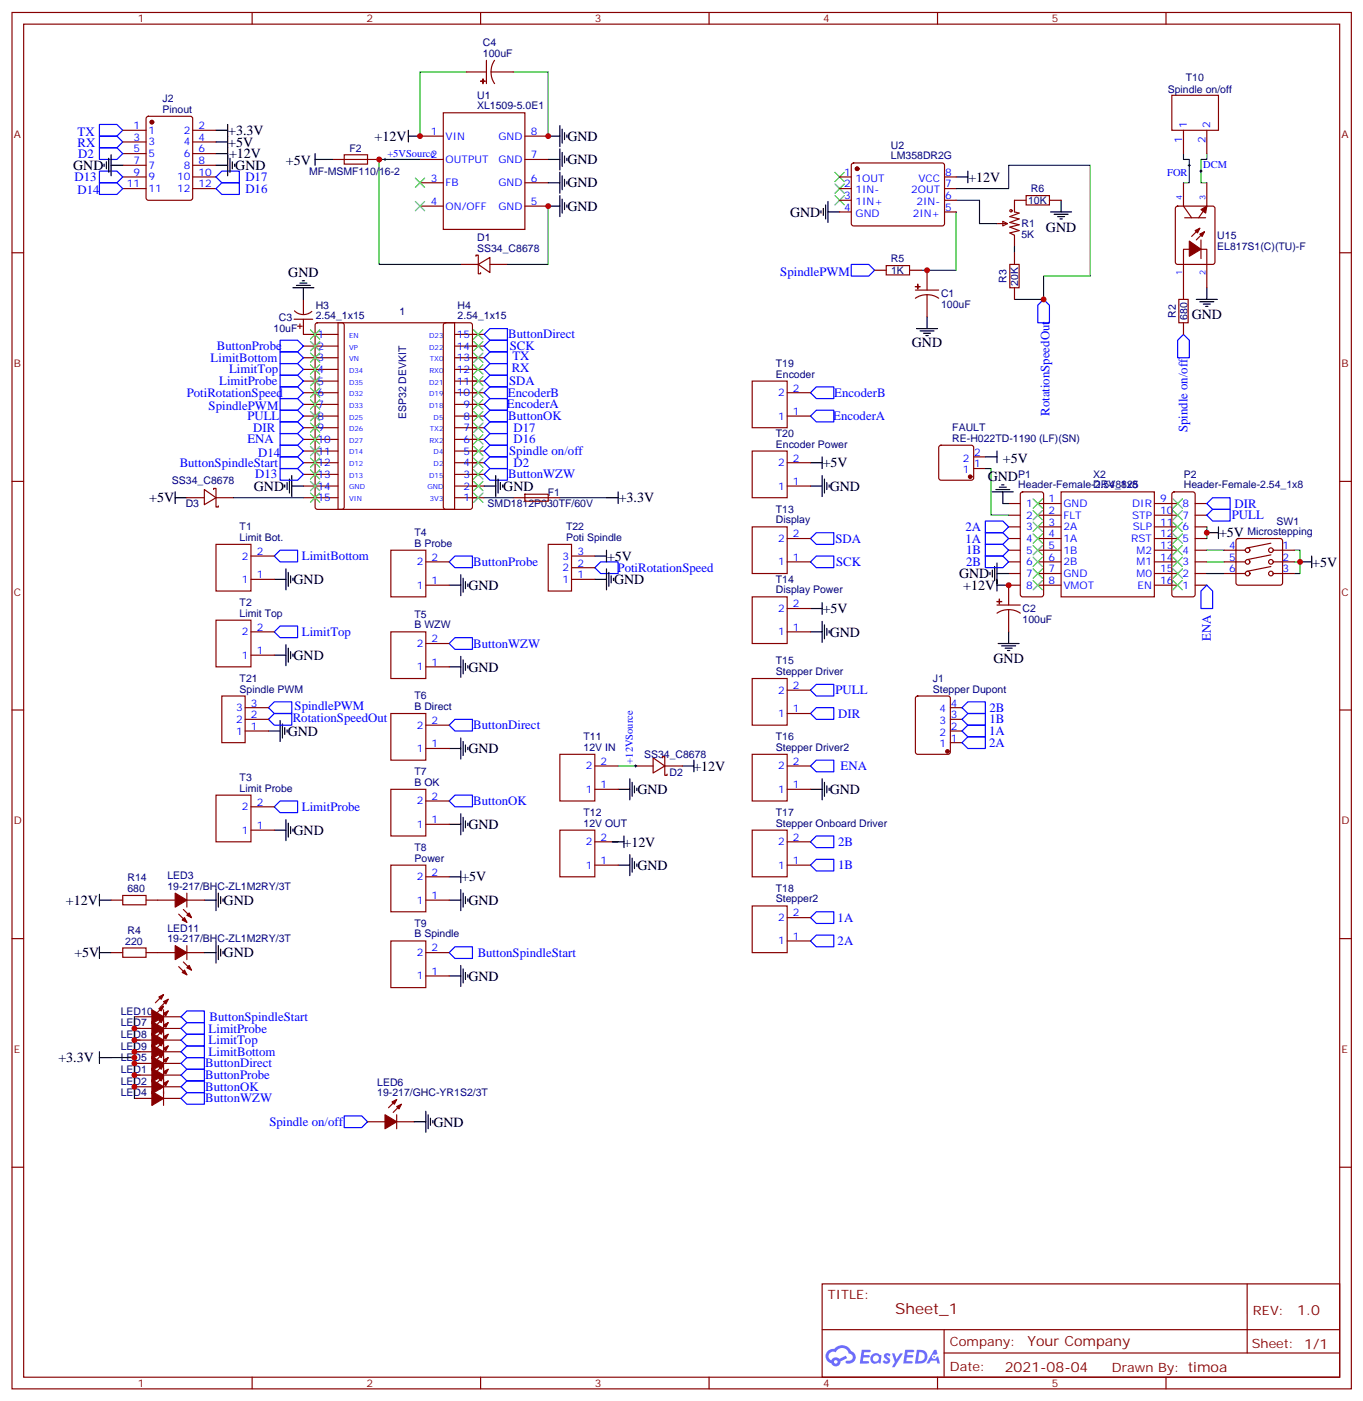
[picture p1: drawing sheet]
<svg xmlns="http://www.w3.org/2000/svg" width="413mm" height="424mm" viewBox="0 0 413 424" stroke-linecap="round" stroke-linejoin="round" font-family="sans-serif">
<g fill="none" stroke="#870000" stroke-width=".35">
<path d="M3.6 3.8h405.4v416.3h-405.4zM7.2 7.3h398.2v409.2h-398.2zM76.3 3.8v3.5M145.5 3.8v3.5M214.6 3.8v3.5M283.7 3.8v3.5M352.9 3.8v3.5M3.6 76.4h3.6M405.4 76.4h3.6M3.6 145.6h3.6M405.4 145.6h3.6M3.6 214.7h3.6"/>
<path d="M405.4 214.7h3.6M3.6 283.9h3.6M405.4 283.9h3.6M3.6 353h3.6M405.4 353h3.6M248.8 388.3h156.6v28.2h-156.6zM377.4 388.3v20.9M76.3 416.5v3.6M145.5 416.5v3.6M214.6 416.5v3.6M248.8 402.1h156.5M283.7 416.5v3.6"/>
<path d="M285.7 409.2h119.6M285.7 402.1v14.2M352.9 416.5v3.6"/>
</g>
<g fill="#5487ff">
<path d="M267.8 409.5a1.22 1.22 0 0 1 1.7 .2l-.4 .6a.47 .47 0 0 0-.3-.4 .47 .47 0 0 0-.5 .2l.2 .2a1.14 1.14 0 0 1 .7 1.8 1.14 1.14 0 0 1-1.9 0l-.2-.2 .5-.6 .7 .5a.29 .29 0 0 0 .4-.3 .29 .29 0 0 0-.3-.3 1.04 1.04 0 0 1-.6-1.7z"/>
<path d="M260.8 408.2h2.4l.3 .2-.1 .5-1.9 .1-.1 .8h1.5l.4 .4-.4 .4h-1.6l-.2 1.1h1.8l.1 .3-.1 .3-2.7 .1z"/>
<path d="M274 408.2h2.3l.3 .2-.1 .5-1.8 .1-.1 .8h1.5l.3 .4-.4 .4h-1.6l-.1 1.1h1.7l.2 .3-.2 .3-2.6 .1z"/>
<path d="M282.7 408.2h.7l.3 1.3-.6 .3a.69 .69 0 0 0-1 .3 .69 .69 0 0 0 .5 .9 .69 .69 0 0 0 .8-.6l.5-.2 .6 2.2h-.8l-.2-.9h-1.8l-.5 .9h-.8z"/>
<path d="M269.9 409.3h.8l.6 1.8 1.1-1.8h.9l-2.6 4.2h-.8l.9-1.5z"/>
<path d="M277.5 408.2l-.6 4.2h1.3a2.11 2.11 0 0 0 2.5-2.1 2.11 2.11 0 0 0-2.5-2.1zM278.2 409a1.43 1.43 0 0 1 1.6 1.6 1.43 1.43 0 0 1-2 1.1z"/>
<path d="M263.8 409.9a1.54 1.54 0 0 0-.1 2.1 1.54 1.54 0 0 0 2.2 .1l.6 .3 .3-2.3-.2-.3h-.4a1.49 1.49 0 0 0-2.4 .1zM264.1 410.9a.94 .94 0 0 1 1.8 0 .94 .94 0 0 1-1.8 0z"/>
<path d="M250.5 408.6a2.18 2.18 0 0 0 1.1 3.7 1.44 1.44 0 0 0 1.6 .9 1.44 1.44 0 0 0 1.2-1.4l2-1-.5-.8-1.9 1a1.47 1.47 0 0 0-2.4 .4 1.39 1.39 0 0 1-.7-1.9 1.39 1.39 0 0 1 2-.5 2.12 2.12 0 0 1 2.2-1.3 2.12 2.12 0 0 1 1.9 1.7 1.14 1.14 0 0 1 1.1 1.4 1.14 1.14 0 0 1-1.7 .7 .43 .43 0 0 0-.5 .4 .43 .43 0 0 0 .4 .5 1.98 1.98 0 0 0 2.5-1.2 1.98 1.98 0 0 0-1.2-2.6 3.1 3.1 0 0 0-5.3-.6l-.9 .1zM252.4 411.9a.55 .55 0 0 1 1.1 0 .55 .55 0 0 1-1.1 0z"/>
<circle cx="282.7" cy="410.3" r=".26"/>
</g>
<g fill="none" stroke="#000" stroke-width=".35">
<path d="M65.4 39.4h3.5M68.9 37.6v15.6M123.6 39.4v3.5M169.4 38v6.3M170.1 39.1v4.2M31.5 49.6v.7M32.2 48.9v2.1M32.9 47.9v4.2M33.6 50h3.5M33.6 46.8v6.4M65.4 42.9h3.5M65.4 46.5h3.5"/>
<path d="M65.4 50h3.5M69.6 47.9v4.2M70.3 48.9v2.1M71 49.6v.7M95.4 48.2h3.5M95.4 46.5v3.5M123.6 41.2h3.5M165.9 41.2h3.5M165.9 48.2h3.5M165.9 55.3h3.5M169.4 45v6.4M169.4 52.1v6.4"/>
<path d="M169.4 59.2v6.3M170.1 46.1v4.2M170.1 53.2v4.2M170.9 40.1v2.1M170.9 47.2v2.1M170.9 54.2v2.1M171.6 40.8v.7M171.6 47.9v.7M171.6 54.9v.7M289.4 53.5h3.5M292.9 51.8v3.5M165.9 62.3h3.5"/>
<path d="M170.1 60.2v4.3M170.9 61.3v2.1M171.6 62v.7M248.5 63.7v.8M249.2 63v2.2M249.9 62v4.2M250.6 64.1h3.5M250.6 60.9v6.4M318 64.1h6.3M319 64.8h4.3M320.1 65.5h2.1M320.8 66.2h.7"/>
<path d="M321.1 60.6v3.5M88.7 87h6.3M89.7 86.3h4.2M90.8 85.6h2.1M91.5 84.9h.7M91.8 87v3.6M277.4 99.4h6.3M280.6 95.8v3.6M362.1 90.6h6.3M363.1 91.3h4.2M364.2 92h2.1M364.9 92.7h.7"/>
<path d="M365.2 87v3.6M278.4 100.1h4.3M279.5 100.8h2.1M280.2 101.5h.7M245.3 139.9h3.5M248.8 138.2v3.5M298.2 138.2h3.5M301.7 136.4v3.5M53 150.5h3.6M53 148.8v3.5M86.2 146.6v.8M86.9 145.9v2.2"/>
<path d="M87.6 144.9v4.2M88.3 147h3.5M88.3 143.8v6.4M146.5 147h3.5M150 143.8v6.4M150.7 144.9v4.2M151.4 145.9v2.2M152.2 146.6v.8M183.6 150.5h3.5M187.1 148.8v3.5M245.3 147h3.5M248.8 143.8v6.4"/>
<path d="M249.5 144.9v4.2M250.2 145.9v2.2M250.9 146.6v.8M300.3 148.8h6.4M301.4 148.1h4.2M302.4 147.4h2.2M303.1 146.6h.7M303.5 148.8v3.5M368.8 159.3v3.6M83 175.2h3.5M86.5 172v6.4M87.2 173.1v4.2"/>
<path d="M87.9 174.2v2.1M88.7 174.9v.7M135.9 177h3.6M139.5 173.8v6.4M140.2 174.9v4.2M140.9 175.9v2.1M141.6 176.6v.7M180 175.2h3.6M180 168.2h3.6M183.6 166.4v3.5M183.6 172v6.4M184.3 173.1v4.2"/>
<path d="M185 174.2v2.1M185.7 174.9v.7M299.6 173.1v.7M300.3 172.4v2.1M301 171.3v4.3M301.7 173.5h3.6M301.7 170.3v8.5M301.7 177h3.6M365.2 161.1h3.6M393.5 169.9h3.5M397 168.2v3.5M83 198.2h3.5"/>
<path d="M86.5 195v6.3M87.2 196v4.3M87.9 197.1v2.1M88.7 197.8v.7M139.5 198.5v6.4M140.2 199.6v4.2M245.3 191.1h3.5M245.3 184h3.5M248.8 182.3v3.5M248.8 187.9v6.4M249.5 189v4.2M250.2 190v2.2"/>
<path d="M250.9 190.7v.8M302.1 194.6h6.3M303.1 195.3h4.3M304.2 196h2.1M304.9 196.7h.7M305.3 191.1v3.5M84.8 217.9v6.4M85.5 219v4.2M135.9 201.7h3.6M140.9 200.6v2.1M141.6 201.3v.7M81.2 221.1h3.6"/>
<path d="M86.2 220v2.1M86.9 220.7v.7M135.9 226.4h3.6M139.5 223.2v6.4M140.2 224.3v4.2M140.9 225.3v2.1M141.6 226v.7M187.1 238.7h3.5M190.6 235.5v6.4M191.3 236.6v4.2M192 237.7v2.1M192.7 238.4v.7"/>
<path d="M206.5 231.7h3.5M210 229.9v3.5M245.3 238.7h3.5M248.8 235.5v6.4M249.5 236.6v4.2M250.2 237.7v2.1M250.9 238.4v.7M83 251.1h3.5M86.5 247.9v6.3M87.2 249v4.2M87.9 250v2.1M88.7 250.7v.7"/>
<path d="M135.9 249.3h3.6M139.5 246.1v6.4M140.2 247.2v4.2M140.9 248.2v2.2M141.6 249v.7M185.3 254.6h3.5M188.8 252.8v3.6M190.6 258.5v6.3M191.3 259.5v4.3M30.1 272.2h3.5M30.1 270.5v3.5M61.8 272.2h3.6"/>
<path d="M65.4 269.1v6.3M66.1 270.1v4.3M66.8 271.2v2.1M67.5 271.9v.7M135.9 272.2h3.6M135.9 265.2h3.6M139.5 263.4v3.5M139.5 269.1v6.3M140.2 270.1v4.3M140.9 271.2v2.1M141.6 271.9v.7M187.1 261.7h3.5"/>
<path d="M192 260.6v2.1M192.7 261.3v.7M30.1 286.3v3.6M30.1 288.1h3.5M61.8 288.1h3.6M65.4 284.9v6.4M66.1 286v4.2M66.8 287.1v2.1M67.5 287.8v.7M135.9 295.2h3.6M139.5 292v6.3M140.2 293.1v4.2"/>
<path d="M140.9 294.1v2.1M141.6 294.8v.7M30.1 318.1v3.5M30.1 319.9h3.5M125.3 339.3h3.6M128.9 336.1v6.3M129.6 337.1v4.3M130.3 338.2v2.1M131 338.9v.7"/>
</g>
<g fill="none" stroke="#870000" stroke-width=".35">
<path d="M147.2 18.2v7.1M149.7 18.2l-.8 1.7-.3 1.9M37.1 39.4h7.1M44.4 35.4l.5-.2h12.7l.7 .4v24.3l-.4 .6-13 .1-.6-.5-.1-24.2zM58.3 39.4h7.1M134.2 34.1h24.7v35.3h-24.7zM141.2 21.8h6M148.6 21.8l.3 1.8 .8 1.7M148.6 21.8h6.7M354.6 28.8h14.2v10.6h-14.2zM358.2 39.4v7.1M365.2 39.4v7.1"/>
<path d="M37.1 42.9h7.1M37.1 46.5h7.1M37.1 50h7.1M37.1 53.5h7.1M37.1 57h7.1M58.3 42.9h7.1M58.3 46.5h7.1M58.3 50h7.1M58.3 53.5h7.1M58.3 57h7.1M100.6 48.2h14.2M104.2 46.8h7v2.8h-7z"/>
<path d="M127.1 41.2h7.1M127.1 48.2h7.1M127.1 55.3h7.1M158.9 41.2h7M158.9 48.2h7M158.9 55.3h7M254.1 53.5h3.5M254.1 57h3.5M257.9 49.5l.4-.2h27.1l.5 .7-.1 17.9-.6 .4h-27.1l-.5-.7v-17.6zM285.9 53.5h3.5M285.9 57h3.5M310.6 59.2h7v2.8h-7z"/>
<path d="M358.2 55.3v7l2.4 3.6M365.2 55.3v7l-2.4 3.6M127.1 62.3h7.1M139.5 80h5.2M144 77.5v-.3h.7v2.8M144.7 80l3.6-2.1v4.5zM144.7 80v2.8h.8v-.4M148.3 80h5.3M158.9 62.3h7M254.1 60.6h3.5M254.1 64.1h3.5M285.9 60.6h3.5"/>
<path d="M285.9 64.1h3.5M301.7 67.6h3.2M303.5 66.9l1.4 .7-1.4 .7zM305.6 80h2.8v7h-2.8zM307 76.4v3.6M310.6 60.6h-3.6v3.5l1.4 .4-2.8 1 2.8 .7-2.8 1.1 2.8 .7-2.8 .7 2.8 1-2.8 .7 1.4 .8v3.5M317.6 60.6h3.5M355.9 62.5l.5-.2h10.6l.6 .5 .1 16.5-.5 .6-10.8 .1-.6-.5-.1-16.5zM358.5 65.9h6.4M363.1 69l-2.5 2.5M363.5 72.6v5.6M364.5 70.1l-2.4 2.5"/>
<path d="M89 96.6h5.7M89.1 94a3.8 3.8 0 0 0 5.3 .2M90.1 98.7h1.4M90.8 98v1.4M91.8 96.6v4.5h10.5M91.8 90.6v4.5M95.6 97.8l.5-.2h7.4l.5 .2 .2 .5v55.1l-.3 .5-.4 .2h-7.4l-.5-.3-.2-.4v-55.1zM102.3 97.6h35.3v56.5h-35.3zM134.4 97.8l.5-.2h7.4l.5 .2 .2 .5v55.1l-.3 .5-.4 .2h-7.4l-.5-.3-.2-.4v-55.1zM264.7 81.7h3.5M268.2 80.3h7.1v2.8h-7.1zM275.3 81.7h3.5"/>
<path d="M277 87.7h7.1M280.6 89.1l1.8 .3 1.7 .8M280.6 89.1l-1.9 .3-1.7 .8M280.6 81.7v6M280.6 89.1v6.7M307 87v3.6M356.8 90.6h2.8v7h-2.8zM358.2 97.6v3.5M365.2 87v-11.6h-7v15.2M91.8 104.7h10.5M91.8 108.2h10.5M91.8 111.7h10.5"/>
<path d="M91.8 115.3h10.5M91.8 118.8h10.5M137.8 101.1h8.7M137.8 104.7h8.7M137.8 108.2h8.7M137.8 111.7h8.7M137.8 115.3h8.7M137.8 118.8h8.7M227.6 115.3h10.6v14.1h-10.6zM238.2 118.8h7.1M91.8 122.3h10.5M91.8 125.8h10.5"/>
<path d="M91.8 129.4h10.5M91.8 132.9h10.5M91.8 136.4h10.5M91.8 139.9h10.5M137.8 122.3h8.7M137.8 125.8h8.7M137.8 129.4h8.7M137.8 132.9h8.7M137.8 136.4h8.7M137.8 139.9h8.7M227.6 136.4h10.6v14.1h-10.6zM238.2 125.8h7.1"/>
<path d="M238.2 139.9h7.1M284.3 134.9l.5-.2h9.2l.5 .2 .2 .5v9.1l-.3 .5-.4 .2h-9.2l-.5-.2-.2-.5v-9.1zM294.7 138.2h3.5M56.6 150.5h5.2M61.8 148.1l3.6 2.4-3.6 2.1zM64.7 148.1v-.4h.7v2.8M65.4 150.5v2.9h.7v-.4M65.4 150.5h5.3M91.8 143.5h10.5M91.8 147h10.5M91.8 150.5h10.5M137.8 143.5h8.7"/>
<path d="M137.8 147h8.7M137.8 150.5h8.7M155.3 150.5h14.1M158.9 149.5h7v2.1h-7zM227.6 159.3h10.6v14.2h-10.6zM238.2 147h7.1M294.7 141.7h3.5M305.3 152.3h3.5M305.3 155.8h3.5M305.3 159.3h3.5M309 149l.5-.2h5.6l.5 .2 .2 .5v30.3l-.2 .5-.5 .2h-5.6l-.5-.2-.2-.5v-30.3zM314.1 152.3h7"/>
<path d="M314.1 155.8h7M314.1 159.3h7M321.1 148.8h28.3v31.7h-28.3zM349.4 152.3h7M349.4 155.8h7M349.4 159.3h7M354.9 149l.5-.2h5.6l.5 .2 .2 .5v30.3l-.2 .5-.5 .2h-5.6l-.5-.2-.3-.5v-30.3zM361.7 152.3h3.5M361.7 155.8h3.5M361.7 159.3h3.5M65.4 164.6h10.6v14.2h-10.6zM76 175.2h7"/>
<path d="M76 168.2h7M118.3 166.4h10.6v14.1h-10.6zM128.9 169.9h7M128.9 177h7M165.9 164.6h7.1v14.2h-7.1zM173 175.2h7M173 168.2h7M173 171.7h7M238.2 162.9h7.1M238.2 169.9h7.1M305.3 162.9h3.5M305.3 166.4h3.5"/>
<path d="M305.3 169.9h3.5M305.3 173.5h3.5M308.8 177h-3.5v6M314.1 162.9h7M314.1 166.4h7M314.1 169.9h7M314.1 173.5h7M314.1 177h7M349.4 162.9h7M349.4 166.4h7M349.4 169.9h7M349.4 173.5h7"/>
<path d="M349.4 177h7M361.7 162.9h3.5M361.7 166.4h3.5M361.7 169.9h3.5M361.7 173.5h3.5M361.7 177h3.5M370.5 166.4h6.4M370.5 169.9h6.4M370.5 173.5h6.4M374.3 163.1l.5-.2h12.7l.5 .2 .2 .5v12.7l-.3 .5-.4 .2h-12.7l-.5-.2-.2-.5v-12.7zM384.6 171.3l-7 1.5M384.6 167.8l-7 1.4"/>
<path d="M384.6 164.3l-7 1.4M385.3 166.4h6.4M385.3 169.9h6.4M385.3 173.5h6.4M65.4 187.6h10.6v14.1h-10.6zM76 198.2h7M76 191.1h7M118.3 191.1h10.6v14.1h-10.6zM128.9 194.6h7M227.6 180.5h10.6v14.1h-10.6zM238.2 191.1h7.1M238.2 184h7.1"/>
<path d="M301.7 183h7.1M305.3 184.4l1.8 .2 1.7 .9M305.3 184.4l-1.9 .2-1.7 .9M305.3 184.4v6.7M67.1 210.5h7.1v14.1h-7.1zM74.2 217.6h7M74.2 214h7M118.3 215.8h10.6v14.1h-10.6zM128.9 201.7h7M128.9 219.3h7M227.6 205.2h10.6v14.1h-10.6zM238.2 215.8h7.1"/>
<path d="M238.2 208.7h7.1M277.3 210.7l.4-.2h9.2l.7 .4v16.5l-.4 .7h-9.5l-.6-.4-.1-16.5zM287.6 217.6h3.5M287.6 214h3.5M74.2 221.1h7M118.3 238.7h10.6v14.1h-10.6zM128.9 226.4h7M169.4 228.1h10.6v14.2h-10.6zM180 231.7h7.1M180 238.7h7.1M192.4 231.7h5.3M197.7 229.2l3.5 2.5-3.5 2.1z"/>
<path d="M200.5 229.2v-.4h.7v2.9M201.2 231.7v2.8h.7v-.4M201.2 231.7h5.3M227.6 228.1h10.6v14.2h-10.6zM238.2 231.7h7.1M238.2 238.7h7.1M287.6 224.6h3.5M287.6 221.1h3.5M65.4 240.5h10.6v14.1h-10.6zM76 251.1h7M76 244h7M128.9 249.3h7"/>
<path d="M128.9 242.3h7M169.4 251.1h10.6v14.1h-10.6zM180 254.6h7.1M227.6 251.1h10.6v14.1h-10.6zM238.2 254.6h7.1M33.6 272.2h3.5M37.1 270.8h7.1v2.8h-7.1zM44.2 272.2h8.8M54.1 276.5l2.5 2.4M55.5 275.1l2.5 2.4M56.6 272.2h5.2M56.6 270.1v4.3"/>
<path d="M118.3 261.7h10.6v14.1h-10.6zM128.9 272.2h7M128.9 265.2h7M180 261.7h7.1M227.6 274h10.6v14.1h-10.6zM238.2 261.7h7.1M238.2 277.5h7.1M33.6 288.1h3.5M37.1 286.7h7.1v2.8h-7.1zM44.2 288.1h8.8M54.1 292.3l2.5 2.5M55.5 290.9l2.5 2.5"/>
<path d="M56.6 286v4.2M56.6 288.1h5.2M118.3 284.6h10.6v14.1h-10.6zM128.9 288.1h7M128.9 295.2h7M238.2 284.6h7.1M40.7 318.1h5.3M40.7 314.6h5.3M40.7 311h5.3M40.7 307.5h5.3M49.5 318.5l-2.5 2.4M49.5 305.4v28.9"/>
<path d="M49.5 314.9l-2.5 2.5M49.5 318.1h5.3M49.5 311.4l-2.5 2.5M49.5 314.6h5.3M49.5 307.9l-2.5 2.4M49.5 311h5.3M49.5 304.3l-2.5 2.5M49.5 307.5h5.3M49.5 300.8l-2.5 2.5M50.9 319.9l-2.5 2.4M50.9 316.3l-2.5 2.5M50.9 312.8l-2.5 2.5"/>
<path d="M50.9 309.3l-2.5 2.4M50.9 305.8l-2.5 2.4M50.9 302.2l-2.5 2.5M40.7 325.2h5.3M40.7 321.6h5.3M40.7 332.2h5.3M40.7 328.7h5.3M49.5 325.2h5.3M49.5 321.6h5.3M49.5 332.2h5.3M49.5 325.5l-2.5 2.5M49.5 328.7h5.3"/>
<path d="M49.5 322l-2.5 2.4M50.9 326.9l-2.5 2.5M50.9 323.4l-2.5 2.5M111.2 339.3h5.3M120.1 339.3h5.2M120.1 332.6l-2.5 2.4M120.1 337.1v4.3M121.5 334l-2.5 2.4"/>
<circle cx="306" cy="63.7" r=".35"/>
<circle cx="377.6" cy="169.9" r=".71"/>
<circle cx="377.6" cy="173.5" r=".71"/>
<circle cx="377.6" cy="166.4" r=".71"/>
<circle cx="384.6" cy="169.9" r=".71"/>
<circle cx="384.6" cy="173.5" r=".71"/>
<circle cx="384.6" cy="166.4" r=".71"/>
</g>
<g fill="none" stroke="#00f" stroke-width=".35">
<path d="M30.1 37.6h5.3l1.7 1.8-1.7 1.8h-5.3zM30.1 41.2h5.3l1.7 1.7-1.7 1.8h-5.3zM30.1 55.3h5.3l1.7 1.7-1.7 1.8h-5.3zM30.1 51.8h5.3l1.7 1.7-1.7 1.8h-5.3zM30.1 44.7h5.3l1.7 1.8-1.7 1.7h-5.3zM65.4 53.5l1.7-1.7h5.3v3.5h-5.3zM67.1 55.3h5.3v3.5h-5.3l-1.7-1.8zM257.6 80h5.3l1.8 1.7-1.8 1.8h-5.3zM315.8 90.6l1.8 1.7v5.3h-3.5v-5.3zM84.8 102.9h5.3l1.7 1.8-1.7 1.7h-5.3zM84.8 106.4h5.3l1.7 1.8-1.7 1.8h-5.3zM84.8 110h5.3l1.7 1.7-1.7 1.8h-5.3z"/>
<path d="M84.8 113.5h5.3l1.7 1.8-1.7 1.7h-5.3zM84.8 117h5.3l1.7 1.8-1.7 1.7h-5.3zM146.5 111.7l1.8-1.7h5.3v3.5h-5.3zM146.5 118.8l1.8-1.8h5.3v3.5h-5.3zM146.5 101.1l1.8-1.7h5.3v3.5h-5.3zM148.3 106.4h5.3v3.6h-5.3l-1.8-1.8zM148.3 102.9h5.3v3.5h-5.3l-1.8-1.7zM148.3 113.5h5.3v3.5h-5.3l-1.8-1.7zM247.1 117h5.2v3.5h-5.2l-1.8-1.7zM358.2 101.1l1.7 1.8v5.3h-3.5v-5.3zM84.8 138.2h5.3l1.7 1.7-1.7 1.8h-5.3zM84.8 134.7h5.3l1.7 1.7-1.7 1.8h-5.3z"/>
<path d="M84.8 124.1h5.3l1.7 1.7-1.7 1.8h-5.3zM84.8 127.6h5.3l1.7 1.8-1.7 1.7h-5.3zM84.8 131.1h5.3l1.7 1.8-1.7 1.8h-5.3zM84.8 120.5h5.3l1.7 1.8-1.7 1.8h-5.3zM146.5 129.4l1.8-1.8h5.3v3.5h-5.3zM146.5 136.4l1.8-1.7h5.3v3.5h-5.3zM146.5 132.9l1.8-1.8h5.3v3.6h-5.3zM146.5 125.8l1.8-1.7h5.3v3.5h-5.3zM148.3 120.5h5.3v3.6h-5.3l-1.8-1.8zM148.3 138.2h5.3v3.5h-5.3l-1.8-1.8zM245.3 125.8l1.8-1.7h5.2v3.5h-5.2zM84.8 141.7h5.3l1.7 1.8-1.7 1.7h-5.3z"/>
<path d="M146.5 143.5l1.8-1.8h5.3v3.5h-5.3zM298.2 157.6h5.3l1.8 1.7-1.8 1.8h-5.3zM365.2 152.3l1.8-1.8h5.3v3.6h-5.3zM365.2 155.8l1.8-1.7h5.3v3.5h-5.3zM83 168.2l1.8-1.8h5.3v3.5h-5.3zM135.9 169.9l1.8-1.7h5.3v3.5h-5.3zM180 171.7l1.8-1.8h5.3v3.6h-5.3zM245.3 169.9l1.8-1.7h5.2v3.5h-5.2zM245.3 162.9l1.8-1.8h5.2v3.5h-5.2zM298.2 161.1h5.3l1.8 1.8-1.8 1.7h-5.3zM298.2 164.6h5.3l1.8 1.8-1.8 1.8h-5.3zM298.2 168.2h5.3l1.8 1.7-1.8 1.8h-5.3z"/>
<path d="M363.5 178.8l1.7-1.8 1.8 1.8v5.2h-3.5zM83 191.1l1.8-1.8h5.3v3.6h-5.3zM135.9 194.6l1.8-1.7h5.3v3.5h-5.3zM81.2 217.6l1.8-1.8h5.3v3.5h-5.3zM83 212.3h5.3v3.5h-5.3l-1.8-1.8zM135.9 219.3l1.8-1.7h5.3v3.5h-5.3zM245.3 208.7l1.8-1.7h5.2v3.5h-5.2zM245.3 215.8l1.8-1.8h5.2v3.6h-5.2zM291.1 217.6l1.8-1.8h5.3v3.5h-5.3zM291.1 214l1.8-1.7h5.3v3.5h-5.3zM245.3 231.7l1.8-1.8h5.2v3.5h-5.2zM291.1 224.6l1.8-1.8h5.3v3.6h-5.3z"/>
<path d="M291.1 221.1l1.8-1.8h5.3v3.5h-5.3zM84.8 242.3h5.3v3.5h-5.3l-1.8-1.8zM135.9 242.3l1.8-1.8h5.3v3.5h-5.3zM245.3 254.6l1.8-1.8h5.2v3.6h-5.2zM245.3 261.7l1.8-1.8h5.2v3.5h-5.2zM245.3 277.5l1.8-1.7h5.2v3.5h-5.2zM137.7 286.3h5.3v3.6h-5.3l-1.8-1.8zM245.3 284.6l1.8-1.8h5.2v3.5h-5.2zM54.8 318.1l1.8-1.8h5.2v3.6h-5.2zM54.8 311l1.8-1.7h5.2v3.5h-5.2zM54.8 307.5l1.8-1.7h5.2v3.5h-5.2zM56.6 319.9h5.2v3.5h-5.2l-1.8-1.8z"/>
<path d="M56.6 312.8h5.2v3.5h-5.2l-1.8-1.7zM54.8 332.2l1.8-1.8h5.2v3.6h-5.2zM54.8 325.2l1.8-1.8h5.2v3.5h-5.2zM56.6 326.9h5.2v3.5h-5.2l-1.8-1.7zM104.2 337.5h5.3l1.7 1.8-1.7 1.7h-5.3z"/>
</g>
<g fill="none" stroke="#008700" stroke-width=".35">
<path d="M141.2 21.8h-14.1v19.4M155.3 21.8h10.6v19.4M98.9 48.2h1.7M127.1 48.2h-12.3v31.8h24.7M289.4 57h15.9v-7h24.7v33.5h-14.2v7.1h-8.8M358.2 46.5v1.7h1.7v7.1h-1.7M365.2 46.5v1.7h-1.7v7.1h1.7M165.9 62.3v17.7h-12.3M289.4 64.1v17.6h-10.6M289.4 60.6h7v7h5.3M307 74.7v1.7M70.7 150.5h21.1"/>
<path d="M146.5 150.5h8.8M169.4 150.5h14.2M298.2 141.7h1.8v14.1h5.3M303.5 152.3h1.8M365.2 159.3v3.6M365.2 173.5h5.3M365.2 169.9h5.3M365.2 166.4h5.3M391.7 169.9h1.8v3.6h-1.8M391.7 166.4h1.8v3.5M187.1 231.7h5.3M185.3 254.6h1.8"/>
<path d="M33.6 319.9h7.1M40.7 311h1.7M40.7 314.6h1.7M40.7 318.1h1.7M40.7 307.5v24.7M40.7 321.6h1.7M40.7 325.2h1.7"/>
</g>
<g fill="#870000" stroke="#870000" stroke-width=".35">
<path d="M277 86.7h1.4z"/>
<path d="M277.7 86l.1 1.4z"/>
<path d="M363.5 63.4l1.7-1.1-.3 2.2z"/>
<path d="M363.1 70.8l1.4-.7-.7 1.4z"/>
<path d="M361.7 69.7l1.4-.7-.7 1.4z"/>
<path d="M359.9 72.9l3.6 2.5-3.6 2.1z"/>
<path d="M46 323l3.5 2.2-3.5 2.1z"/>
<path d="M49.5 320.6l1.4-.7-.7 1.4z"/>
<path d="M48.1 319.2l1.4-.7-.7 1.4z"/>
<path d="M46 319.5l3.5 2.1-3.5 2.1z"/>
<path d="M49.5 317l1.4-.7-.7 1.4z"/>
<path d="M48.1 315.6l1.4-.7-.7 1.4z"/>
<path d="M46 316l3.5 2.1-3.5 2.1z"/>
<path d="M49.5 313.5l1.4-.7-.7 1.4z"/>
<path d="M48.1 312.1l1.4-.7-.7 1.4z"/>
<path d="M46 312.5l3.5 2.1-3.5 2.1z"/>
<path d="M49.5 310l1.4-.7-.7 1.4z"/>
<path d="M48.1 308.6l1.4-.7-.7 1.4z"/>
<path d="M46 308.9l3.5 2.1-3.5 2.2z"/>
<path d="M49.5 306.5l1.4-.7-.7 1.4z"/>
<path d="M48.1 305l1.4-.7-.7 1.5z"/>
<path d="M46 330.1l3.5 2.1-3.5 2.1z"/>
<path d="M49.5 327.6l1.4-.7-.7 1.4z"/>
<path d="M48.1 326.2l1.4-.7-.7 1.4z"/>
<path d="M46 326.6l3.5 2.1-3.5 2.1z"/>
<path d="M49.5 324.1l1.4-.7-.7 1.4z"/>
<path d="M48.1 322.7l1.4-.7-.7 1.4z"/>
<path d="M301.7 181.9l1.4 .1z"/>
<path d="M302.4 181.2l.1 1.4z"/>
<path d="M146.2 23.9v1.4z"/>
<path d="M145.5 24.6h1.4z"/>
<path d="M53 270.1l3.6 2.1-3.6 2.2z"/>
<path d="M56.6 276.8l.7-.7 .7 1.4z"/>
<path d="M55.1 278.2l.7-.7 .8 1.4z"/>
<path d="M46 305.4l3.5 2.1-3.5 2.1z"/>
<path d="M49.5 302.9l1.4-.7-.7 1.4z"/>
<path d="M48.1 301.5l1.4-.7-.7 1.4z"/>
<path d="M116.5 337.1l3.6 2.2-3.6 2.1z"/>
<path d="M120.1 334.7l1.4-.7-.7 1.4z"/>
<path d="M118.6 333.3l1.5-.7-.8 1.4z"/>
<path d="M53 286l3.6 2.1-3.6 2.1z"/>
<path d="M56.6 292.7l.7-.7 .7 1.4z"/>
<path d="M55.1 294.1l.7-.7 .8 1.4z"/>
<circle cx="293.6" cy="144.2" r=".53"/>
<circle cx="46" cy="36.9" r=".53"/>
<circle cx="259.4" cy="51" r=".53"/>
<circle cx="286.7" cy="227.3" r=".53"/>
</g>
<path d="M116.2 48.2h.7M116.5 47.9v.7M359.6 50h.7M359.9 49.6v.7M363.1 51.8h.7M363.5 51.4v.7M192 231.7h.7M192.4 231.3v.7" fill="none" stroke="#000" stroke-width=".3"/>
<g fill="none" stroke="#3c3" stroke-width=".35">
<path d="M125.7 53.9l2.8 2.8M128.5 53.9l-2.8 2.8M252.7 52.1l2.8 2.8M252.7 55.6l2.8 2.9M252.7 59.2l2.8 2.8M255.5 52.1l-2.8 2.8M255.5 55.6l-2.8 2.9M255.5 59.2l-2.8 2.8M125.7 60.9l2.8 2.8M128.5 60.9l-2.8 2.8M93.9 99.7l2.9 2.9M96.8 99.7l-2.9 2.9"/>
<path d="M143.3 99.7l2.9 2.9M146.2 99.7l-2.9 2.9M93.9 103.3l2.9 2.8M93.9 106.8l2.9 2.8M93.9 110.3l2.9 2.8M93.9 113.8l2.9 2.9M93.9 117.4l2.9 2.8M96.8 103.3l-2.9 2.8M96.8 106.8l-2.9 2.8M96.8 110.3l-2.9 2.8M96.8 113.8l-2.9 2.9M96.8 117.4l-2.9 2.8"/>
<path d="M143.3 117.4l2.9 2.8M143.3 113.8l2.9 2.9M143.3 110.3l2.9 2.8M143.3 106.8l2.9 2.8M143.3 103.3l2.9 2.8M146.2 117.4l-2.9 2.8M146.2 113.8l-2.9 2.9M146.2 110.3l-2.9 2.8M146.2 106.8l-2.9 2.8M146.2 103.3l-2.9 2.8M93.9 120.9l2.9 2.8M93.9 124.4l2.9 2.8"/>
<path d="M93.9 128l2.9 2.8M93.9 131.5l2.9 2.8M93.9 135l2.9 2.8M93.9 138.5l2.9 2.9M96.8 120.9l-2.9 2.8M96.8 124.4l-2.9 2.8M96.8 128l-2.9 2.8M96.8 131.5l-2.9 2.8M96.8 135l-2.9 2.8M96.8 138.5l-2.9 2.9M143.3 138.5l2.9 2.9M143.3 135l2.9 2.8"/>
<path d="M143.3 131.5l2.9 2.8M143.3 128l2.9 2.8M143.3 124.4l2.9 2.8M143.3 120.9l2.9 2.8M146.2 138.5l-2.9 2.9M146.2 135l-2.9 2.8M146.2 131.5l-2.9 2.8M146.2 128l-2.9 2.8M146.2 124.4l-2.9 2.8M146.2 120.9l-2.9 2.8M93.9 142.1l2.9 2.8M93.9 145.6l2.9 2.8"/>
<path d="M93.9 149.1l2.9 2.8M96.8 142.1l-2.9 2.8M96.8 145.6l-2.9 2.8M96.8 149.1l-2.9 2.8M143.3 149.1l2.9 2.8M143.3 145.6l2.9 2.8M143.3 142.1l2.9 2.8M146.2 149.1l-2.9 2.8M146.2 145.6l-2.9 2.8M146.2 142.1l-2.9 2.8M312.7 157.9l2.8 2.9M312.7 154.4l2.8 2.8"/>
<path d="M312.7 150.9l2.8 2.8M315.5 157.9l-2.8 2.9M315.5 154.4l-2.8 2.8M315.5 150.9l-2.8 2.8M355 150.9l2.8 2.8M355 154.4l2.8 2.8M355 157.9l2.8 2.9M357.8 150.9l-2.8 2.8M357.8 154.4l-2.8 2.8M357.8 157.9l-2.8 2.9M312.7 175.6l2.8 2.8M312.7 172l2.8 2.9"/>
<path d="M312.7 168.5l2.8 2.8M312.7 165l2.8 2.8M312.7 161.5l2.8 2.8M315.5 175.6l-2.8 2.8M315.5 172l-2.8 2.9M315.5 168.5l-2.8 2.8M315.5 165l-2.8 2.8M315.5 161.5l-2.8 2.8M355 161.5l2.8 2.8M355 165l2.8 2.8M355 168.5l2.8 2.8M355 172l2.8 2.9"/>
<path d="M355 175.6l2.8 2.8M357.8 161.5l-2.8 2.8M357.8 165l-2.8 2.8M357.8 168.5l-2.8 2.8M357.8 172l-2.8 2.9M357.8 175.6l-2.8 2.8"/>
</g>
<g fill="#c00">
<circle cx="280.6" cy="81.7" r=".88"/>
<circle cx="393.5" cy="169.9" r=".88"/>
<circle cx="365.2" cy="161.1" r=".88"/>
<circle cx="165.9" cy="62.3" r=".88"/>
<circle cx="127.1" cy="41.2" r=".88"/>
<circle cx="165.9" cy="41.2" r=".88"/>
<circle cx="305.3" cy="177" r=".88"/>
<circle cx="315.8" cy="90.6" r=".88"/>
<circle cx="40.7" cy="311" r=".88"/>
<circle cx="40.7" cy="314.6" r=".88"/>
<circle cx="40.7" cy="318.1" r=".88"/>
<circle cx="40.7" cy="321.6" r=".88"/>
<circle cx="40.7" cy="325.2" r=".88"/>
<circle cx="40.7" cy="328.7" r=".88"/>
<circle cx="40.7" cy="319.9" r=".88"/>
<circle cx="114.8" cy="48.2" r=".88"/>
</g>
<text font-size="4.6" fill="#800" x="270.9" y="397.3">Sheet_1</text>
<g font-size="4.2">
<text x="69.1" y="40.8">+3.3V</text>
<text x="69.1" y="44.3">+5V</text>
<text x="69.3" y="47.8">+12V</text>
<text x="113.4" y="42.6">+12V</text>
<text x="171.7" y="42.6">GND</text>
<text x="22.2" y="51.4">GND</text>
<text x="71.2" y="51.4">GND</text>
<text x="86.5" y="50">+5V</text>
<text x="171.7" y="49.6">GND</text>
<text x="171.7" y="56.7">GND</text>
<text x="293.1" y="54.9">+12V</text>
<text x="171.7" y="63.7">GND</text>
<text x="239.1" y="65.5">GND</text>
<text x="316.5" y="70.2">GND</text>
<text x="87.2" y="83.9">GND</text>
<text x="360.7" y="96.6">GND</text>
<text x="276" y="105">GND</text>
<text x="249" y="141.4">+5V</text>
<text x="303.5" y="139.9">+5V</text>
<text x="76.8" y="148.4">GND</text>
<text x="152.3" y="148.4">GND</text>
<text x="251.1" y="148.4">GND</text>
<text x="298.9" y="145.6">GND</text>
<text x="45.2" y="151.9">+5V</text>
<text x="187.3" y="151.9">+3.3V</text>
<text x="368.9" y="162.5">+5V</text>
<text x="183.7" y="169.6">+5V</text>
<text x="397.2" y="171.3">+5V</text>
<text x="88.8" y="176.6">GND</text>
<text x="141.7" y="178.4">GND</text>
<text x="185.8" y="176.6">GND</text>
<text x="290.3" y="174.9">GND</text>
<text x="291.5" y="178.4">+12V</text>
<text x="249" y="185.5">+5V</text>
<text x="251.1" y="192.5">GND</text>
<text x="88.8" y="199.6">GND</text>
<text x="141.7" y="203.1">GND</text>
<text x="300.7" y="200.6">GND</text>
<text x="87.1" y="222.5">GND</text>
<text x="141.7" y="227.8">GND</text>
<text x="209.8" y="233.1">+12V</text>
<text x="192.9" y="240.2">GND</text>
<text x="251.1" y="240.1">GND</text>
<text x="141.7" y="250.7">GND</text>
<text x="88.8" y="252.5">GND</text>
<text x="188.7" y="256">+12V</text>
<text x="192.9" y="263.1">GND</text>
<text x="139.6" y="266.6">+5V</text>
<text x="20" y="273.7">+12V</text>
<text x="67.7" y="273.6">GND</text>
<text x="141.7" y="273.6">GND</text>
<text x="22.5" y="289.5">+5V</text>
<text x="67.7" y="289.5">GND</text>
<text x="141.7" y="296.6">GND</text>
<text x="17.7" y="321.3">+3.3V</text>
<text x="131.2" y="340.7">GND</text>
</g>
<g font-size="4.2" fill="#800">
<text x="392.6" y="397.6">1.0</text>
<text x="311" y="407.1">Your Company</text>
<text x="304.1" y="414.9">2021-08-04</text>
</g>
<g font-size="3.9" fill="#00f">
<text x="23.5" y="41.1">TX</text>
<text x="23.5" y="44.6">RX</text>
<text x="23.7" y="47.7">D2</text>
<text x="22.6" y="54.7">D13</text>
<text x="23.5" y="58.7">D14</text>
<text x="74.3" y="54.7">D17</text>
<text x="74.3" y="58.3">D16</text>
<text x="236.1" y="83.5">SpindlePWM</text>
<text x="65.7" y="106">ButtonProbe</text>
<text x="153.8" y="102.4">ButtonDirect</text>
<text x="154.3" y="105.9">SCK</text>
<text x="63.8" y="109.4">LimitBottom</text>
<text x="69.3" y="113">LimitTop</text>
<text x="154.9" y="112.5">RX</text>
<text x="155.1" y="109">TX</text>
<text x="66.3" y="116.5">LimitProbe</text>
<text x="154.1" y="116.5">SDA</text>
<text x="56.5" y="120">PotiRotationSpeed</text>
<text x="63.2" y="123.9">SpindlePWM</text>
<text x="153.4" y="123.5">EncoderA</text>
<text x="153.7" y="120">EncoderB</text>
<text x="252.5" y="120">EncoderB</text>
<text x="317.6" y="125.8" transform="rotate(-90 317.6 125.8)">RotationSpeedOut</text>
<text x="74.9" y="127.1">PULL</text>
<text x="76.6" y="130.6">DIR</text>
<text x="153.8" y="127">ButtonOK</text>
<text x="155.4" y="130.6">D17</text>
<text x="252.2" y="127.1">EncoderA</text>
<text x="359.4" y="130.8" transform="rotate(-90 359.4 130.8)">Spindle on/off</text>
<text x="74.9" y="134.1">ENA</text>
<text x="154.1" y="137.6">Spindle on/off</text>
<text x="155.4" y="134.1">D16</text>
<text x="54.4" y="141.2">ButtonSpindleStart</text>
<text x="78.1" y="138.1">D14</text>
<text x="155.4" y="141.2">D2</text>
<text x="77.3" y="144.7">D13</text>
<text x="153.8" y="144.7">ButtonWZW</text>
<text x="373.6" y="153.5">DIR</text>
<text x="292.2" y="160.6">2A</text>
<text x="372.8" y="157.1">PULL</text>
<text x="252.9" y="164.1">SDA</text>
<text x="292.2" y="164.1">1A</text>
<text x="292.4" y="167.6">1B</text>
<text x="91.4" y="169.4">LimitBottom</text>
<text x="143.2" y="171.1">ButtonProbe</text>
<text x="186.9" y="172.9">PotiRotationSpeed</text>
<text x="253.1" y="171.2">SCK</text>
<text x="292.4" y="171.2">2B</text>
<text x="91.4" y="192.3">LimitTop</text>
<text x="143.2" y="195.8">ButtonWZW</text>
<text x="366.5" y="193.9" transform="rotate(-90 366.5 193.9)">ENA</text>
<text x="252.8" y="210">PULL</text>
<text x="89.1" y="214.7">SpindlePWM</text>
<text x="299.5" y="215.3">2B</text>
<text x="88.6" y="218.4">RotationSpeedOut</text>
<text x="143.2" y="220.5">ButtonDirect</text>
<text x="253.7" y="217">DIR</text>
<text x="299.5" y="218.8">1B</text>
<text x="299.4" y="225.8">2A</text>
<text x="299.4" y="222.3">1A</text>
<text x="254.4" y="232.9">ENA</text>
<text x="91.4" y="245.3">LimitProbe</text>
<text x="143.2" y="243.5">ButtonOK</text>
<text x="253.6" y="255.8">2B</text>
<text x="253.6" y="262.9">1B</text>
<text x="253.5" y="278.8">1A</text>
<text x="253.5" y="285.8">2A</text>
<text x="144.6" y="289.4">ButtonSpindleStart</text>
<text x="63.4" y="308.8">ButtonSpindleStart</text>
<text x="63.1" y="315.8">LimitTop</text>
<text x="63.1" y="312.3">LimitProbe</text>
<text x="62.1" y="322.8">ButtonDirect</text>
<text x="63.1" y="319.3">LimitBottom</text>
<text x="62.1" y="326.4">ButtonProbe</text>
<text x="62.1" y="329.9">ButtonOK</text>
<text x="62.1" y="333.4">ButtonWZW</text>
<text x="81.5" y="340.4">Spindle on/off</text>
</g>
<g font-size="3.9" fill="#800">
<text x="250.6" y="392.9">TITLE:</text>
<text x="379.2" y="397.6">REV:</text>
<text x="287.5" y="407.1">Company:</text>
<text x="378.9" y="407.7">Sheet: 1/1</text>
<text x="287.5" y="414.8">Date:</text>
<text x="336.5" y="414.8">Drawn By: timoa</text>
</g>
<g font-size="3.2" fill="#800">
<text x="41.7" y="6.8">1</text>
<text x="110.9" y="6.8">2</text>
<text x="180" y="6.8">3</text>
<text x="249.2" y="6.8">4</text>
<text x="318.3" y="6.8">5</text>
<text x="4.2" y="41.9">A</text>
<text x="406" y="41.9">A</text>
<text x="4.2" y="111">B</text>
<text x="406" y="111">B</text>
<text x="4.2" y="180.2">C</text>
<text x="406" y="180.2">C</text>
<text x="4.2" y="249.3">D</text>
<text x="406" y="249.3">D</text>
<text x="4.2" y="318.5">E</text>
<text x="406" y="318.5">E</text>
<text x="41.7" y="419.5">1</text>
<text x="110.9" y="419.5">2</text>
<text x="180" y="419.5">3</text>
<text x="249.2" y="419.5">4</text>
<text x="318.3" y="419.5">5</text>
</g>
<g font-size="3.2" fill="#000080">
<text x="146.2" y="17.2">100uF</text>
<text x="146.2" y="14.1">C4</text>
<text x="144.4" y="29.9">U1</text>
<text x="353.4" y="28.2">Spindle on/off</text>
<text x="358.9" y="24.5">T10</text>
<text x="49.2" y="34.1">Pinout</text>
<text x="49.2" y="30.9">J2</text>
<text x="144.4" y="33.1">XL1509-5.0E1</text>
<text x="105.8" y="45.9">F2</text>
<text x="269.6" y="45">U2</text>
<text x="93.6" y="52.9">MF-MSMF110/16-2</text>
<text x="269.6" y="48.2">LM358DR2G</text>
<text x="312" y="58.2">R6</text>
<text x="311.1" y="61.8">10K</text>
<text x="309.1" y="72">5K</text>
<text x="309.1" y="68.8">R1</text>
<text x="144.4" y="76.1">SS34_C8678</text>
<text x="144.4" y="72.9">D1</text>
<text x="368.4" y="75.5">EL817S1(C)(TU)-F</text>
<text x="368.4" y="72.3">U15</text>
<text x="269.6" y="79.4">R5</text>
<text x="269.7" y="82.9">1K</text>
<text x="284.8" y="89.9">C1</text>
<text x="304.6" y="85.6" transform="rotate(-90 304.6 85.6)">R3</text>
<text x="308.2" y="86.4" transform="rotate(-90 308.2 86.4)">20K</text>
<text x="95.5" y="93.3">H3</text>
<text x="120.9" y="95.2">1</text>
<text x="138.5" y="93.3">H4</text>
<text x="284.8" y="93.1">100uF</text>
<text x="82.8" y="100.5">10uF</text>
<text x="84.4" y="97">C3</text>
<text x="95.5" y="96.6">2.54_1x15</text>
<text x="138.5" y="96.6">2.54_1x15</text>
<text x="355.8" y="96.2" transform="rotate(-90 355.8 96.2)">R2</text>
<text x="359.3" y="96.8" transform="rotate(-90 359.3 96.8)">680</text>
<text x="234.8" y="111">T19</text>
<text x="234.8" y="114.2">Encoder</text>
<text x="122.9" y="126.8" transform="rotate(-90 122.9 126.8)">ESP32 DEVKIT</text>
<text x="288.2" y="130.4">FAULT</text>
<text x="234.8" y="135.4">Encoder Power</text>
<text x="234.8" y="132.1">T20</text>
<text x="288.2" y="133.6">RE-H022TD-1190 (LF)(SN)</text>
<text x="52" y="146.4">SS34_C8678</text>
<text x="165.8" y="149.9">F1</text>
<text x="308.2" y="147.7">Header-Female-2.54_1x8</text>
<text x="308.2" y="144.5">P1</text>
<text x="330.9" y="147.6">DRV8825</text>
<text x="330.9" y="144.5">X2</text>
<text x="358.3" y="147.7">Header-Female-2.54_1x8</text>
<text x="358.3" y="144.5">P2</text>
<text x="56.2" y="153.5">D3</text>
<text x="147.6" y="153.4">SMD1812P030TF/60V</text>
<text x="234.8" y="155.1">T13</text>
<text x="72.5" y="160.4">T1</text>
<text x="171.3" y="160.4">T22</text>
<text x="234.8" y="158.3">Display</text>
<text x="377.5" y="161.8">Microstepping</text>
<text x="386.4" y="158.8">SW1</text>
<text x="72.5" y="163.6">Limit Bot.</text>
<text x="125.4" y="165.3">B Probe</text>
<text x="125.4" y="162.1">T4</text>
<text x="171.3" y="163.6">Poti Spindle</text>
<text x="234.8" y="179.5">Display Power</text>
<text x="234.8" y="176.2">T14</text>
<text x="72.5" y="183.3">T2</text>
<text x="309.5" y="185.2">C2</text>
<text x="72.5" y="186.5">Limit Top</text>
<text x="125.4" y="190">B WZW</text>
<text x="125.4" y="186.8">T5</text>
<text x="309.5" y="188.4">100uF</text>
<text x="234.8" y="200.9">T15</text>
<text x="72.5" y="209.4">Spindle PWM</text>
<text x="72.5" y="206.3">T21</text>
<text x="234.8" y="204.2">Stepper Driver</text>
<text x="282.3" y="209.4">Stepper Dupont</text>
<text x="282.3" y="206.3">J1</text>
<text x="125.4" y="214.7">B Direct</text>
<text x="125.4" y="211.5">T6</text>
<text x="176.6" y="227.1">12V IN</text>
<text x="176.6" y="223.9">T11</text>
<text x="234.8" y="227.1">Stepper Driver2</text>
<text x="234.8" y="223.9">T16</text>
<text x="194.9" y="229.3">SS34_C8678</text>
<text x="72.5" y="239.4">Limit Probe</text>
<text x="72.5" y="236.2">T3</text>
<text x="125.4" y="237.7">B OK</text>
<text x="125.4" y="234.4">T7</text>
<text x="202.6" y="234.6">D2</text>
<text x="176.6" y="250">12V OUT</text>
<text x="176.6" y="246.8">T12</text>
<text x="234.8" y="250">Stepper Onboard Driver</text>
<text x="234.8" y="246.8">T17</text>
<text x="125.4" y="257.4">T8</text>
<text x="125.4" y="260.6">Power</text>
<text x="38.6" y="269.8">680</text>
<text x="38.6" y="266.6">R14</text>
<text x="50.7" y="269.1">19-217/BHC-ZL1M2RY/3T</text>
<text x="50.7" y="265.9">LED3</text>
<text x="234.8" y="269.7">T18</text>
<text x="234.8" y="272.9">Stepper2</text>
<text x="50.7" y="281.7">LED11</text>
<text x="125.4" y="280.3">T9</text>
<text x="37.9" y="285.8">220</text>
<text x="38.6" y="282.5">R4</text>
<text x="50.7" y="284.9">19-217/BHC-ZL1M2RY/3T</text>
<text x="125.4" y="283.5">B Spindle</text>
<text x="36.6" y="310.5">LED7</text>
<text x="36.6" y="306.9">LED10</text>
<text x="36.6" y="317.5">LED9</text>
<text x="36.6" y="314">LED8</text>
<text x="36.6" y="321">LED5</text>
<text x="36.6" y="324.6">LED1</text>
<text x="36.6" y="328.1">LED2</text>
<text x="114.2" y="328.4">LED6</text>
<text x="36.6" y="331.6">LED4</text>
<text x="114.2" y="331.5">19-217/GHC-YR1S2/3T</text>
</g>
<g font-size="3.2" fill="#00f">
<text x="40.4" y="39.1">1</text>
<text x="44.9" y="40.5">1</text>
<text x="55.6" y="40.5">2</text>
<text x="60.1" y="39.1">2</text>
<text x="130.4" y="40.8">1</text>
<text x="160.6" y="40.8">8</text>
<text x="359.2" y="38.7" transform="rotate(-90 359.2 38.7)">1</text>
<text x="366.3" y="38.7" transform="rotate(-90 366.3 38.7)">2</text>
<text x="40.4" y="42.6">3</text>
<text x="40.4" y="46.1">5</text>
<text x="44.9" y="44">3</text>
<text x="44.9" y="47.5">5</text>
<text x="55.6" y="44">4</text>
<text x="55.6" y="47.5">6</text>
<text x="60.1" y="42.6">4</text>
<text x="60.1" y="46.1">6</text>
<text x="117.2" y="47.3">+5VSource2</text>
<text x="134.9" y="42.2">VIN</text>
<text x="150.9" y="42.2">GND</text>
<text x="160.6" y="47.9">7</text>
<text x="357.8" y="43.2" transform="rotate(-90 357.8 43.2)">1</text>
<text x="364.9" y="43.2" transform="rotate(-90 364.9 43.2)">2</text>
<text x="40.4" y="49.6">7</text>
<text x="40.4" y="53.2">9</text>
<text x="44.9" y="51">7</text>
<text x="55.6" y="51">8</text>
<text x="60.1" y="49.6">8</text>
<text x="60.1" y="53.2">10</text>
<text x="134.9" y="49.3">OUTPUT</text>
<text x="150.9" y="49.3">GND</text>
<text x="255.4" y="53.2">1</text>
<text x="286" y="53.2">8</text>
<text x="353.2" y="53.1">FOR</text>
<text x="364.2" y="50.9">DCM</text>
<text x="38.4" y="56.7">11</text>
<text x="44.9" y="54.6">9</text>
<text x="44.9" y="58.1">11</text>
<text x="53.6" y="54.6">10</text>
<text x="53.6" y="58.1">12</text>
<text x="60.1" y="56.7">12</text>
<text x="130.4" y="54.9">3</text>
<text x="134.9" y="56.3">FB</text>
<text x="150.9" y="56.3">GND</text>
<text x="160.6" y="54.9">6</text>
<text x="255.4" y="56.7">2</text>
<text x="258.9" y="54.9">1OUT</text>
<text x="258.9" y="58.5">1IN-</text>
<text x="275.8" y="58.5">2OUT</text>
<text x="278" y="54.9">VCC</text>
<text x="286" y="56.7">7</text>
<text x="130.4" y="62">4</text>
<text x="134.9" y="63.4">ON/OFF</text>
<text x="150.9" y="63.4">GND</text>
<text x="160.6" y="62">5</text>
<text x="255.4" y="60.2">3</text>
<text x="255.4" y="63.7">4</text>
<text x="258.9" y="62">1IN+</text>
<text x="258.9" y="65.5">GND</text>
<text x="276.2" y="65.5">2IN+</text>
<text x="277.4" y="62">2IN-</text>
<text x="286" y="63.7">5</text>
<text x="286" y="60.2">6</text>
<text x="96.1" y="102.2">1</text>
<text x="96.1" y="105.7">2</text>
<text x="138.2" y="105.7">14</text>
<text x="138.2" y="102.2">15</text>
<text x="96.1" y="109.3">3</text>
<text x="96.1" y="112.8">4</text>
<text x="138.2" y="112.8">12</text>
<text x="138.2" y="109.3">13</text>
<text x="96.1" y="116.3">5</text>
<text x="96.1" y="119.8">6</text>
<text x="138.2" y="119.8">10</text>
<text x="138.2" y="116.3">11</text>
<text x="235.5" y="119.8">2</text>
<text x="240" y="118.4">2</text>
<text x="96.1" y="123.4">7</text>
<text x="140.3" y="123.4">9</text>
<text x="240" y="125.5">1</text>
<text x="96.1" y="126.9">8</text>
<text x="96.1" y="130.4">9</text>
<text x="140.3" y="130.4">7</text>
<text x="140.3" y="126.9">8</text>
<text x="235.5" y="126.9">1</text>
<text x="96.1" y="133.9">10</text>
<text x="96.1" y="137.5">11</text>
<text x="140.3" y="137.5">5</text>
<text x="140.3" y="133.9">6</text>
<text x="294.9" y="137.8">2</text>
<text x="96.1" y="141">12</text>
<text x="140.3" y="141">4</text>
<text x="235.5" y="141">2</text>
<text x="240" y="139.6">2</text>
<text x="291.4" y="143.1">1</text>
<text x="291.4" y="139.6">2</text>
<text x="294.9" y="141.4">1</text>
<text x="96.1" y="144.5">13</text>
<text x="96.1" y="148.1">14</text>
<text x="140.3" y="148.1">2</text>
<text x="140.3" y="144.5">3</text>
<text x="235.5" y="148.1">1</text>
<text x="240" y="146.6">1</text>
<text x="96.1" y="151.6">15</text>
<text x="140.3" y="151.6">1</text>
<text x="310.6" y="153.4">1</text>
<text x="317.4" y="151.9">1</text>
<text x="317.4" y="155.5">2</text>
<text x="321.8" y="153.4">GND</text>
<text x="342.7" y="153.4">DIR</text>
<text x="351.1" y="151.9">9</text>
<text x="351.1" y="155.5">10</text>
<text x="357.9" y="153.4">8</text>
<text x="310.6" y="156.9">2</text>
<text x="310.6" y="160.4">3</text>
<text x="317.4" y="159">3</text>
<text x="321.8" y="156.9">FLT</text>
<text x="321.8" y="160.4">2A</text>
<text x="342.6" y="156.9">STP</text>
<text x="342.8" y="160.4">SLP</text>
<text x="351.1" y="159">11</text>
<text x="357.9" y="160.4">6</text>
<text x="357.9" y="156.9">7</text>
<text x="77.7" y="167.8">2</text>
<text x="174.7" y="167.8">3</text>
<text x="235.5" y="163.9">2</text>
<text x="240" y="162.5">2</text>
<text x="310.6" y="163.9">4</text>
<text x="310.6" y="167.5">5</text>
<text x="317.4" y="162.5">4</text>
<text x="317.4" y="166.1">5</text>
<text x="321.8" y="163.9">1A</text>
<text x="321.8" y="167.5">1B</text>
<text x="342.3" y="163.9">RST</text>
<text x="344" y="167.5">M2</text>
<text x="351.1" y="162.5">12</text>
<text x="351.1" y="166.1">13</text>
<text x="357.9" y="167.5">4</text>
<text x="357.9" y="163.9">5</text>
<text x="372" y="166.1">4</text>
<text x="388.2" y="166.1">1</text>
<text x="73.2" y="169.2">2</text>
<text x="126.1" y="171">2</text>
<text x="130.6" y="169.6">2</text>
<text x="170.2" y="172.8">2</text>
<text x="170.2" y="169.2">3</text>
<text x="174.7" y="171.3">2</text>
<text x="235.5" y="171">1</text>
<text x="240" y="169.6">1</text>
<text x="310.6" y="171">6</text>
<text x="317.4" y="169.6">6</text>
<text x="317.4" y="173.1">7</text>
<text x="321.8" y="171">2B</text>
<text x="344" y="171">M1</text>
<text x="351.1" y="169.6">14</text>
<text x="351.1" y="173.1">15</text>
<text x="357.9" y="171">3</text>
<text x="372" y="169.6">5</text>
<text x="372" y="173.1">6</text>
<text x="388.2" y="169.6">2</text>
<text x="388.2" y="173.1">3</text>
<text x="73.2" y="176.3">1</text>
<text x="77.7" y="174.9">1</text>
<text x="126.1" y="178">1</text>
<text x="130.6" y="176.6">1</text>
<text x="170.2" y="176.3">1</text>
<text x="174.7" y="174.9">1</text>
<text x="310.6" y="174.5">7</text>
<text x="310.6" y="178">8</text>
<text x="317.4" y="176.6">8</text>
<text x="321.8" y="174.5">GND</text>
<text x="321.8" y="178">VMOT</text>
<text x="344" y="174.5">M0</text>
<text x="344.3" y="178">EN</text>
<text x="351.1" y="176.6">16</text>
<text x="357.9" y="178">1</text>
<text x="357.9" y="174.5">2</text>
<text x="235.5" y="185.1">2</text>
<text x="240" y="183.7">2</text>
<text x="77.7" y="190.7">2</text>
<text x="240" y="190.7">1</text>
<text x="73.2" y="192.2">2</text>
<text x="77.7" y="197.8">1</text>
<text x="126.1" y="195.7">2</text>
<text x="130.6" y="194.3">2</text>
<text x="235.5" y="192.2">1</text>
<text x="73.2" y="199.2">1</text>
<text x="126.1" y="202.7">1</text>
<text x="130.6" y="201.3">1</text>
<text x="235.5" y="209.8">2</text>
<text x="240" y="208.4">2</text>
<text x="71.5" y="215.1">3</text>
<text x="76" y="213.7">3</text>
<text x="240" y="215.4">1</text>
<text x="284.3" y="215.4">4</text>
<text x="287.8" y="213.7">4</text>
<text x="71.5" y="218.6">2</text>
<text x="76" y="220.7">1</text>
<text x="76" y="217.2">2</text>
<text x="126.1" y="220.4">2</text>
<text x="130.6" y="219">2</text>
<text x="235.5" y="216.9">1</text>
<text x="284.3" y="219">3</text>
<text x="287.8" y="220.7">2</text>
<text x="287.8" y="217.2">3</text>
<text x="71.5" y="222.1">1</text>
<text x="126.1" y="227.4">1</text>
<text x="130.6" y="226">1</text>
<text x="284.3" y="226">1</text>
<text x="284.3" y="222.5">2</text>
<text x="287.8" y="224.3">1</text>
<text x="177.3" y="232.7">2</text>
<text x="181.8" y="231.3">2</text>
<text x="191.5" y="231" transform="rotate(-90 191.5 231)">+12VSource</text>
<text x="235.5" y="232.7">2</text>
<text x="240" y="231.3">2</text>
<text x="177.3" y="239.8">1</text>
<text x="181.8" y="238.4">1</text>
<text x="235.5" y="239.8">1</text>
<text x="240" y="238.4">1</text>
<text x="73.2" y="245.1">2</text>
<text x="77.7" y="243.7">2</text>
<text x="126.1" y="243.3">2</text>
<text x="130.6" y="241.9">2</text>
<text x="77.7" y="250.7">1</text>
<text x="126.1" y="250.4">1</text>
<text x="130.6" y="249">1</text>
<text x="73.2" y="252.1">1</text>
<text x="177.3" y="255.7">2</text>
<text x="181.8" y="254.2">2</text>
<text x="235.5" y="255.7">2</text>
<text x="240" y="254.2">2</text>
<text x="177.3" y="262.7">1</text>
<text x="181.8" y="261.3">1</text>
<text x="235.5" y="262.7">1</text>
<text x="240" y="261.3">1</text>
<text x="126.1" y="266.2">2</text>
<text x="130.6" y="264.8">2</text>
<text x="126.1" y="273.3">1</text>
<text x="130.6" y="271.9">1</text>
<text x="235.5" y="278.6">2</text>
<text x="240" y="277.2">2</text>
<text x="130.6" y="287.8">2</text>
<text x="235.5" y="285.6">1</text>
<text x="240" y="284.2">1</text>
<text x="126.1" y="289.2">2</text>
<text x="126.1" y="296.2">1</text>
<text x="130.6" y="294.8">1</text>
</g>
<g font-size="2.5" fill="#00f">
<text x="357.8" y="60.6" transform="rotate(-90 357.8 60.6)">4</text>
<text x="364.9" y="60.6" transform="rotate(-90 364.9 60.6)">3</text>
<text x="357.8" y="83.3" transform="rotate(-90 357.8 83.3)">1</text>
<text x="364.9" y="83.3" transform="rotate(-90 364.9 83.3)">2</text>
</g>
<g font-size="2.1" fill="#00f">
<text x="105.7" y="102.2">EN</text>
<text x="105.7" y="105.7">VP</text>
<text x="129.9" y="102.2">D23</text>
<text x="129.9" y="105.7">D22</text>
<text x="105.7" y="109.2">VN</text>
<text x="105.7" y="112.8">D34</text>
<text x="130" y="112.8">RX0</text>
<text x="130.1" y="109.2">TX0</text>
<text x="105.7" y="116.3">D35</text>
<text x="105.7" y="119.8">D32</text>
<text x="129.9" y="116.3">D21</text>
<text x="129.9" y="119.8">D19</text>
<text x="105.7" y="123.3">D33</text>
<text x="129.9" y="123.3">D18</text>
<text x="105.7" y="126.9">D25</text>
<text x="105.7" y="130.4">D26</text>
<text x="130.1" y="130.4">TX2</text>
<text x="131.2" y="126.9">D5</text>
<text x="105.7" y="133.9">D27</text>
<text x="105.7" y="137.5">D14</text>
<text x="130" y="133.9">RX2</text>
<text x="131.2" y="137.5">D4</text>
<text x="105.7" y="141">D12</text>
<text x="131.2" y="141">D2</text>
<text x="105.7" y="144.5">D13</text>
<text x="105.7" y="148">GND</text>
<text x="129.4" y="148">GND</text>
<text x="129.9" y="144.5">D15</text>
<text x="105.7" y="151.6">VIN</text>
<text x="130.1" y="151.6">3V3</text>
</g>
</svg>
